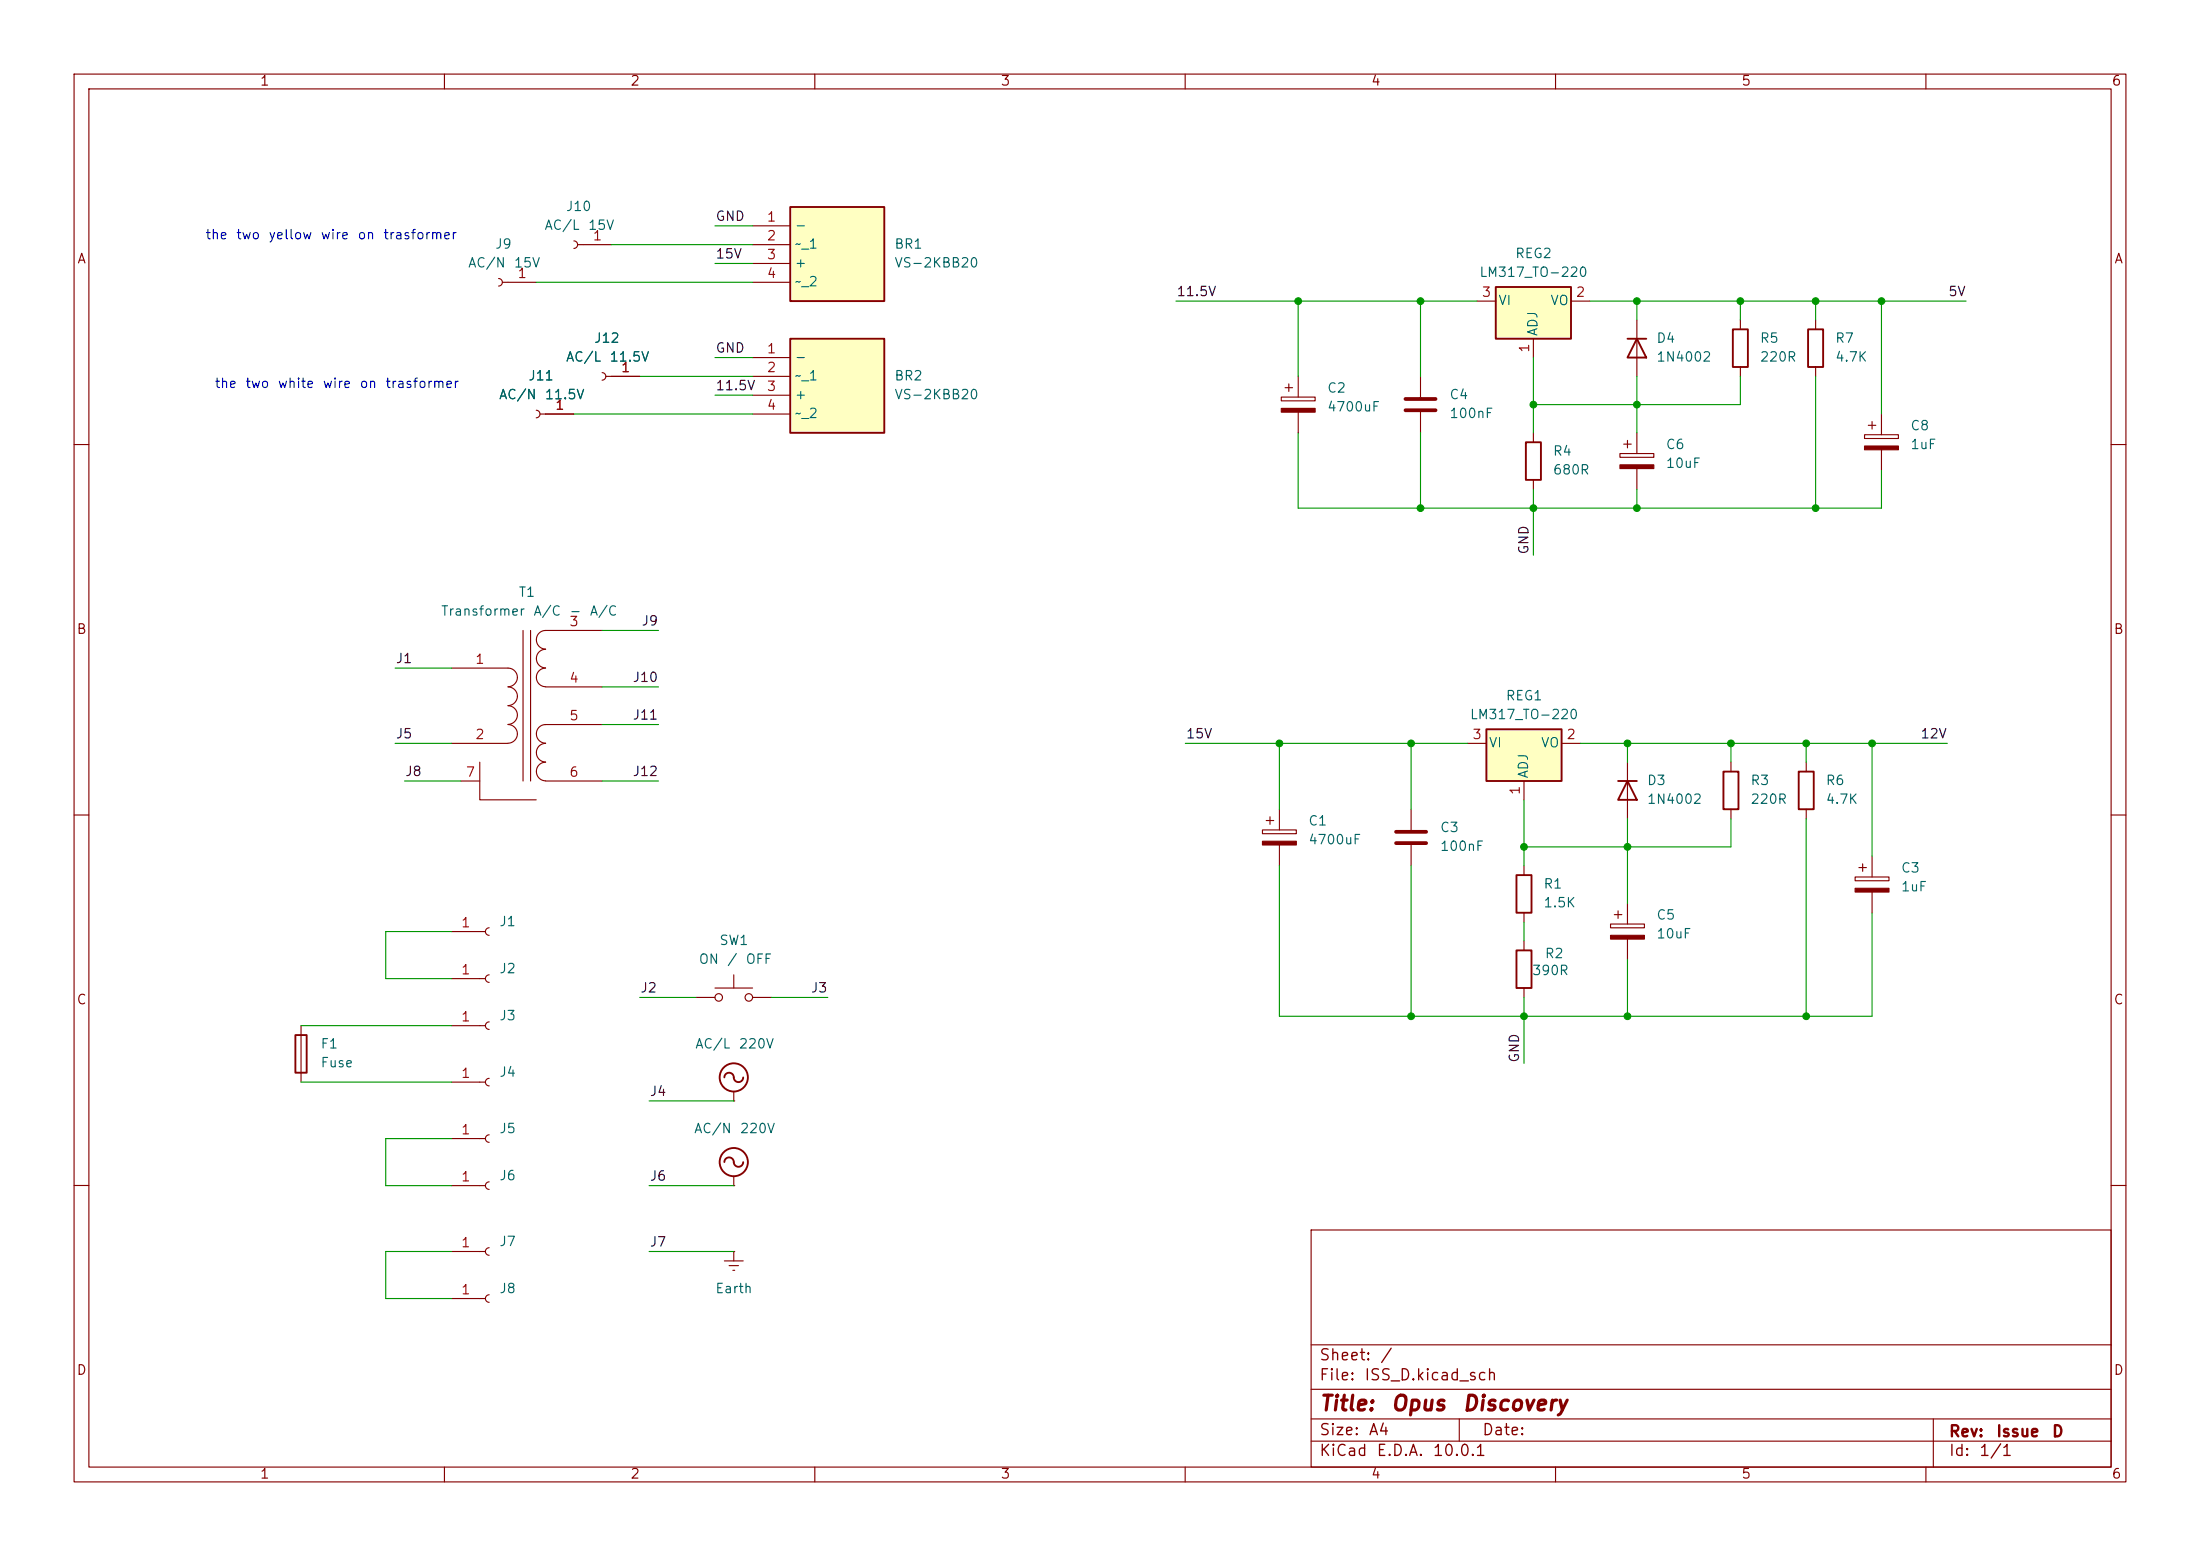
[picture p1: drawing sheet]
<svg xmlns="http://www.w3.org/2000/svg" width="297mm" height="210mm" viewBox="0 0 297 210" stroke-linecap="round" stroke-linejoin="round" font-family="sans-serif">
<g fill="none" stroke="#840000" stroke-width=".15">
<path d="M10 10h277v190h-277zM12 12h273v186h-273zM60 10v2M110 10v2M160 10v2M210 10v2M260 10v2M234.9 43.2v1.3M234.9 49.5v1.3M10 60h2M285 60h2M10 110h2"/>
<path d="M170.4 112h4.6v.5h-4.6zM170.9 110.7h1.1M171.4 110.2v1.1M172.7 109.2v2.8M172.7 114v2.8M219.7 102.9v7.6M250.4 118.4h4.6v.5h-4.6zM251 117.1h1M251.5 116.6v1M252.7 115.6v2.8M285 110h2M61 125.7h4.5"/>
<path d="M66 125.2a.51 .51 0 0 0-.5 .5 .51 .51 0 0 0 .5 .5M252.7 120.4v2.8M61 146.1h4.5M66 145.5a.51 .51 0 0 0-.5 .6 .51 .51 0 0 0 .5 .5M99.1 158.8v1.2M10 160h2M99.1 160h.1M177 166h108v32h-108zM285 160h2M60 198v2M110 198v2M160 198v2"/>
<path d="M177 194.5h108M177 191.5h108M177 187.5h108M177 181.5h108M197 191.5v3M210 198v2M260 198v2M261 191.5v6.5"/>
</g>
<g fill="none" stroke="#840000" stroke-width=".25">
<path d="M233.9 44.5h2.1v5h-2.1zM218.4 105.4h2.6M219.7 105.4l1.3 2.6h-2.6zM97.8 156.8a.67 .67 0 0 1 .8-.6 .67 .67 0 0 1 .5 .9 .64 .64 0 0 0 .7 .4 .64 .64 0 0 0 .5-.7"/>
<circle cx="99.1" cy="156.8" r="1.9"/>
</g>
<g fill="#840000" stroke="#840000" stroke-width=".15">
<path d="M170.4 113.5h4.6v.5h-4.6z"/>
<path d="M250.4 119.9h4.6v.5h-4.6z"/>
</g>
<path d="M106.7 27.9h12.7v12.7h-12.7z" fill="#ffffc2"/>
<path d="M106.7 27.9h12.7v12.7h-12.7zM204.7 118.1h2.1v5.1h-2.1zM232.7 104.1h2v5.1h-2zM204.7 128.3h2.1v5.1h-2.1z" fill="none" stroke="#840000" stroke-width=".25"/>
<g fill="none" stroke="#840000" stroke-width=".15">
<path d="M101.6 30.5h5.1M101.6 33h5.1M101.6 35.6h5.1M101.6 38.1h5.1M190.5 109.2v2.8M190.5 114v2.8M205.7 116.8v1.3M233.7 102.9v1.2M233.7 109.2v1.3M205.7 123.2v1.3M205.7 127v1.3M205.7 133.4v1.2"/>
<path d="M217.4 124.7h4.6v.5h-4.6zM217.9 123.4h1M218.4 122.9v1.1M219.7 121.9v2.8M219.7 126.7v2.8M97.8 170.2h2.5M98.4 170.8h1.3M98.9 171.5h.3M99.1 168.9h.1M99.1 168.9v1.3"/>
</g>
<path d="M217.4 126.2h4.6v.5h-4.6z" fill="#840000" stroke="#840000" stroke-width=".15"/>
<path d="M188.5 112.3h4M188.5 113.8h4" fill="none" stroke="#840000" stroke-width=".51"/>
<path d="M106.7 45.7h12.7v12.7h-12.7z" fill="#ffffc2"/>
<path d="M106.7 45.7h12.7v12.7h-12.7zM206 59.7h2v5.1h-2z" fill="none" stroke="#840000" stroke-width=".25"/>
<path d="M81.3 50.3a.51 .51 0 0 1 .5 .5 .51 .51 0 0 1-.5 .5M81.8 50.8h4.6M101.6 48.3h5.1M101.6 50.8h5.1M101.6 53.3h5.1M101.6 55.9h5.1M191.8 50.8v2.8M191.8 55.6v2.8M207 58.4v1.3M207 64.8v1.2" fill="none" stroke="#840000" stroke-width=".15"/>
<path d="M189.7 53.8h4.1M189.7 55.4h4.1" fill="none" stroke="#840000" stroke-width=".51"/>
<path d="M200.7 98.4h10.1v7h-10.1z" fill="#ffffc2"/>
<path d="M219.7 45.7h2.5M221 45.7l1.2 2.6h-2.5zM244.1 44.5h2v5h-2zM200.7 98.4h10.1v7h-10.1zM242.8 104.1h2.1v5.1h-2.1z" fill="none" stroke="#840000" stroke-width=".25"/>
<g fill="none" stroke="#840000" stroke-width=".15">
<path d="M67.3 37.6a.51 .51 0 0 1 .5 .5 .51 .51 0 0 1-.5 .5M67.8 38.1h4.6M72.4 55.4a.51 .51 0 0 1 .5 .5 .51 .51 0 0 1-.5 .5M72.9 55.9h4.6M173 53.6h4.5v.5h-4.5zM173.5 52.3h1M174 51.8v1M175.3 50.8v2.8M175.3 55.6v2.8M219.2 59.9h1M219.7 59.4v1.1M221 43.2v7.6"/>
<path d="M221 58.4v2.8M245.1 43.2v1.3M245.1 49.5v1.3M251.7 58.7h4.6v.5h-4.6zM252.2 57.4h1M252.7 56.9v1M254 55.9v2.8M218.7 61.2h4.6v.5h-4.6zM221 63.2v2.8M254 60.7v2.8M61 90.2h7.6a1.26 1.26 0 0 1 1.3 1.2 1.26 1.26 0 0 1-1.3 1.3M68.6 92.7a1.26 1.26 0 0 1 1.3 1.3 1.26 1.26 0 0 1-1.3 1.2 1.27 1.27 0 0 1 1.3 1.3 1.27 1.27 0 0 1-1.3 1.3 1.27 1.27 0 0 1 1.3 1.2 1.27 1.27 0 0 1-1.3 1.3"/>
<path d="M70.6 85.1v20.3M71.6 85.1v20.3M73.7 87.6a1.25 1.25 0 0 0-1.3 1.3 1.25 1.25 0 0 0 1.3 1.2M73.7 90.2a1.25 1.25 0 0 0-1.3 1.2 1.25 1.25 0 0 0 1.3 1.3M73.7 97.8a1.25 1.25 0 0 0-1.3 1.2 1.25 1.25 0 0 0 1.3 1.3M73.7 92.7h7.6M73.7 97.8h7.6M81.3 85.1h-7.6a1.25 1.25 0 0 0-1.3 1.2 1.25 1.25 0 0 0 1.3 1.3M61 100.3h7.6M62.2 105.4h2.6M64.8 102.9v5.1h7.6M73.7 100.3a1.25 1.25 0 0 0-1.3 1.3 1.25 1.25 0 0 0 1.3 1.2"/>
<path d="M73.7 102.9a1.25 1.25 0 0 0-1.3 1.2 1.25 1.25 0 0 0 1.3 1.3M73.7 105.4h7.6M198.1 100.3h2.6M205.7 105.4v2.6M210.8 100.3h2.6M243.8 102.9v1.2M243.8 109.2v1.3"/>
</g>
<g fill="#840000" stroke="#840000" stroke-width=".15">
<path d="M173 55.1h4.5v.5h-4.5z"/>
<path d="M218.7 62.7h4.6v.5h-4.6z"/>
<path d="M251.7 60.2h4.6v.5h-4.6z"/>
</g>
<path d="M201.9 38.7h10.2v7h-10.2z" fill="#ffffc2"/>
<g fill="none" stroke="#840000" stroke-width=".25">
<path d="M201.9 38.7h10.2v7h-10.2zM39.9 139.7h1.5v5.1h-1.5zM97.8 145.4a.67 .67 0 0 1 .8-.6 .67 .67 0 0 1 .5 .8 .64 .64 0 0 0 .7 .4 .64 .64 0 0 0 .5-.6"/>
<circle cx="99.1" cy="145.4" r="1.9"/>
</g>
<g fill="none" stroke="#840000" stroke-width=".15">
<path d="M77.5 32.5a.51 .51 0 0 1 .5 .5 .51 .51 0 0 1-.5 .5M78 33h4.5M73.7 55.9h3.8M82.5 50.8h3.9M199.4 40.6h2.5M207 45.7v2.6M212.1 40.6h2.5M40.6 138.4v7.7M61 132.1h4.5M61 138.4h4.5M66 131.6a.51 .51 0 0 0-.5 .5 .51 .51 0 0 0 .5 .5M66 137.9a.51 .51 0 0 0-.5 .5 .51 .51 0 0 0 .5 .5"/>
<path d="M94 134.6h2.5M96.5 133.4h5.1M99.1 131.6v1.8M101.6 134.6h2.5M61 153.7h4.5M66 159.5a.51 .51 0 0 0-.5 .5 .51 .51 0 0 0 .5 .5M66 153.2a.51 .51 0 0 0-.5 .5 .51 .51 0 0 0 .5 .5M99.1 148.6h.1M99.1 147.3v1.3M61 160h4.5M61 168.9h4.5M61 175.3h4.5"/>
<path d="M66 168.4a.51 .51 0 0 0-.5 .5 .51 .51 0 0 0 .5 .5M66 174.8a.51 .51 0 0 0-.5 .5 .51 .51 0 0 0 .5 .5"/>
<circle cx="97" cy="134.6" r=".51"/>
<circle cx="101.1" cy="134.6" r=".51"/>
</g>
<g fill="none" stroke="#009600" stroke-width=".15">
<path d="M72.4 38.1h29.2M82.5 33h19.1M96.5 35.6h5.1M96.5 30.5h5.1M77.5 55.9h24.1M86.4 50.8h15.2M96.5 53.3h5.1M96.5 48.3h5.1M158.7 40.6h40.7M175.3 40.6v10.2M175.3 58.4v10.2h78.7v-5.1M191.8 40.6v10.2"/>
<path d="M191.8 58.4v10.2M207 48.3v10.1M214.6 40.6h50.8M221 40.6v2.6M221 50.8v7.6M234.9 40.6v2.6M234.9 50.8v3.8h-27.9M245.1 40.6v2.6M245.1 50.8v17.8M254 40.6v15.3M207 66v8.9M221 66v2.6"/>
<path d="M53.3 90.2h7.7M81.3 92.7h7.6M81.3 97.8h7.6M81.3 85.1h7.6M53.3 100.3h7.7M54.6 105.4h7.6M81.3 105.4h7.6M160 100.3h38.1M172.7 116.8v20.4h80v-14M172.7 100.3v8.9M190.5 100.3v8.9M190.5 116.8v20.4"/>
<path d="M205.7 108v8.8M213.4 100.3h49.5M219.7 100.3v2.6M219.7 110.5v11.4M233.7 100.3v2.6M233.7 110.5v3.8h-28M243.8 100.3v2.6M243.8 110.5v26.7M252.7 100.3v15.3M40.6 138.4h20.4M61 125.7h-8.9v6.4h8.9M86.4 134.6h7.6"/>
<path d="M104.1 134.6h7.7M205.7 124.5v2.5M205.7 134.6v8.9M219.7 129.5v7.7M40.6 146.1h20.4M61 153.7h-8.9v6.3h8.9M87.6 148.6h11.5M61 168.9h-8.9v6.4h8.9M87.6 168.9h11.5M87.6 160h11.5"/>
</g>
<g fill="#009600" stroke="#009600" stroke-width=".14">
<circle cx="243.8" cy="137.2" r=".46"/>
<circle cx="219.7" cy="137.2" r=".46"/>
<circle cx="233.7" cy="100.3" r=".46"/>
<circle cx="243.8" cy="100.3" r=".46"/>
<circle cx="219.7" cy="114.3" r=".46"/>
<circle cx="205.7" cy="114.3" r=".46"/>
<circle cx="252.7" cy="100.3" r=".46"/>
<circle cx="219.7" cy="100.3" r=".46"/>
<circle cx="191.8" cy="40.6" r=".46"/>
<circle cx="172.7" cy="100.3" r=".46"/>
<circle cx="190.5" cy="137.2" r=".46"/>
<circle cx="205.7" cy="137.2" r=".46"/>
<circle cx="190.5" cy="100.3" r=".46"/>
<circle cx="191.8" cy="68.6" r=".46"/>
<circle cx="175.3" cy="40.6" r=".46"/>
<circle cx="245.1" cy="40.6" r=".46"/>
<circle cx="234.9" cy="40.6" r=".46"/>
<circle cx="221" cy="40.6" r=".46"/>
<circle cx="221" cy="54.6" r=".46"/>
<circle cx="207" cy="68.6" r=".46"/>
<circle cx="254" cy="40.6" r=".46"/>
<circle cx="221" cy="68.6" r=".46"/>
<circle cx="245.1" cy="68.6" r=".46"/>
<circle cx="207" cy="54.6" r=".46"/>
</g>
<g font-size="2" fill="#840000">
<text x="178" y="190.9">Title:</text>
<text x="187.7" y="190.9">Opus</text>
<text x="197.3" y="190.9">Discovery</text>
</g>
<g font-size="1.5" fill="#840000">
<text x="178" y="184">Sheet:</text>
<text x="186.2" y="184">/</text>
<text x="178" y="186.7">File:</text>
<text x="184.1" y="186.7">ISS_D.kicad_sch</text>
<text x="178" y="196.9">KiCad</text>
<text x="178" y="194.1">Size:</text>
<text x="184.7" y="194.1">A4</text>
<text x="185.7" y="196.9">E.D.A.</text>
<text x="193.3" y="196.9">10.0.1</text>
<text x="200" y="194.1">Date:</text>
<text x="263" y="194.3">Rev:</text>
<text x="263" y="196.9">Id:</text>
<text x="267.1" y="196.9">1/1</text>
<text x="269.4" y="194.3">Issue</text>
<text x="276.9" y="194.3">D</text>
</g>
<g font-size="1.3" fill="#840000">
<text x="35" y="11.9">1</text>
<text x="85" y="11.9">2</text>
<text x="135" y="11.9">3</text>
<text x="185" y="11.9">4</text>
<text x="235" y="11.9">5</text>
<text x="285" y="11.9">6</text>
<text x="10.3" y="35.9">A</text>
<text x="285.3" y="35.9">A</text>
<text x="10.3" y="85.9">B</text>
<text x="285.3" y="85.9">B</text>
<text x="10.3" y="135.9">C</text>
<text x="285.3" y="135.9">C</text>
<text x="10.3" y="185.9">D</text>
<text x="285.3" y="185.9">D</text>
<text x="35" y="199.9">1</text>
<text x="85" y="199.9">2</text>
<text x="135" y="199.9">3</text>
<text x="185" y="199.9">4</text>
<text x="235" y="199.9">5</text>
<text x="285" y="199.9">6</text>
</g>
<g font-size="1.3" fill="#006464">
<text x="76.3" y="28.8">J10</text>
<text x="66.8" y="33.9">J9</text>
<text x="73.4" y="31.3">AC/L</text>
<text x="79.3" y="31.3">15V</text>
<text x="107.2" y="31.3">-</text>
<text x="107.2" y="33.9">~_1</text>
<text x="120.7" y="33.9">BR1</text>
<text x="204.5" y="35.2">REG2</text>
<text x="63.1" y="36.4">AC/N</text>
<text x="69.3" y="36.4">15V</text>
<text x="107.2" y="36.4">+</text>
<text x="107.2" y="39">~_2</text>
<text x="120.7" y="36.4">VS-2KBB20</text>
<text x="199.6" y="37.7">LM317_TO-220</text>
<text x="202.2" y="41.5">VI</text>
<text x="209.2" y="41.5">VO</text>
<text x="80.1" y="46.6">J12</text>
<text x="207.9" y="45.5" transform="rotate(-90 207.9 45.5)">ADJ</text>
<text x="223.5" y="46.6">D4</text>
<text x="237.5" y="46.6">R5</text>
<text x="247.7" y="46.6">R7</text>
<text x="71.2" y="51.7">J11</text>
<text x="76.3" y="49.1">AC/L</text>
<text x="82.2" y="49.1">11.5V</text>
<text x="107.2" y="49.1">-</text>
<text x="107.2" y="51.7">~_1</text>
<text x="120.7" y="51.7">BR2</text>
<text x="179.1" y="53.3">C2</text>
<text x="223.5" y="49.1">1N4002</text>
<text x="237.5" y="49.1">220R</text>
<text x="247.7" y="49.1">4.7K</text>
<text x="67.3" y="54.2">AC/N</text>
<text x="73.5" y="54.2">11.5V</text>
<text x="107.2" y="54.2">+</text>
<text x="107.2" y="56.7">~_2</text>
<text x="120.7" y="54.2">VS-2KBB20</text>
<text x="179.1" y="55.9">4700uF</text>
<text x="195.6" y="54.2">C4</text>
<text x="195.6" y="56.7">100nF</text>
<text x="257.8" y="58.4">C8</text>
<text x="209.6" y="61.8">R4</text>
<text x="209.6" y="64.4">680R</text>
<text x="224.8" y="60.9">C6</text>
<text x="224.8" y="63.5">10uF</text>
<text x="257.8" y="60.9">1uF</text>
<text x="59.4" y="83.4">Transformer</text>
<text x="69.9" y="80.9">T1</text>
<text x="71.9" y="83.4">A/C</text>
<text x="76.8" y="83.4">-</text>
<text x="79.5" y="83.4">A/C</text>
<text x="203.2" y="94.8">REG1</text>
<text x="198.4" y="97.4">LM317_TO-220</text>
<text x="200.9" y="101.2">VI</text>
<text x="207.9" y="101.2">VO</text>
<text x="206.6" y="105.2" transform="rotate(-90 206.6 105.2)">ADJ</text>
<text x="222.3" y="106.3">D3</text>
<text x="236.2" y="106.3">R3</text>
<text x="246.4" y="106.3">R6</text>
<text x="176.5" y="111.7">C1</text>
<text x="194.3" y="112.6">C3</text>
<text x="222.3" y="108.8">1N4002</text>
<text x="236.2" y="108.8">220R</text>
<text x="246.4" y="108.8">4.7K</text>
<text x="176.5" y="114.3">4700uF</text>
<text x="194.3" y="115.2">100nF</text>
<text x="256.5" y="118.1">C3</text>
<text x="67.3" y="125.3">J1</text>
<text x="208.3" y="120.2">R1</text>
<text x="208.3" y="122.8">1.5K</text>
<text x="223.5" y="124.4">C5</text>
<text x="256.5" y="120.6">1uF</text>
<text x="67.3" y="131.7">J2</text>
<text x="94.2" y="130.4">ON</text>
<text x="97" y="127.9">SW1</text>
<text x="98.1" y="130.4">/</text>
<text x="100.6" y="130.4">OFF</text>
<text x="206.7" y="131.9">390R</text>
<text x="208.5" y="129.6">R2</text>
<text x="223.5" y="127">10uF</text>
<text x="43.2" y="141.8">F1</text>
<text x="67.3" y="138">J3</text>
<text x="93.8" y="141.8">AC/L</text>
<text x="99.6" y="141.8">220V</text>
<text x="43.2" y="144.4">Fuse</text>
<text x="67.3" y="145.6">J4</text>
<text x="67.3" y="153.3">J5</text>
<text x="93.6" y="153.3">AC/N</text>
<text x="99.8" y="153.3">220V</text>
<text x="67.3" y="159.6">J6</text>
<text x="67.3" y="168.5">J7</text>
<text x="67.3" y="174.9">J8</text>
<text x="96.5" y="174.9">Earth</text>
</g>
<g font-size="1.3" fill="#0000c2">
<text x="27.6" y="32.6">the</text>
<text x="31.8" y="32.6">two</text>
<text x="36.2" y="32.6">yellow</text>
<text x="43.2" y="32.6">wire</text>
<text x="48.2" y="32.6">on</text>
<text x="51.6" y="32.6">trasformer</text>
<text x="28.9" y="52.7">the</text>
<text x="33" y="52.7">two</text>
<text x="37.4" y="52.7">white</text>
<text x="43.5" y="52.7">wire</text>
<text x="48.5" y="52.7">on</text>
<text x="51.9" y="52.7">trasformer</text>
</g>
<g font-size="1.3" fill="#a90000">
<text x="79.9" y="32.8">1</text>
<text x="103.4" y="30.2">1</text>
<text x="103.4" y="32.8">2</text>
<text x="103.4" y="35.3">3</text>
<text x="69.8" y="37.8">1</text>
<text x="103.4" y="37.8">4</text>
<text x="200" y="40.4">3</text>
<text x="212.7" y="40.4">2</text>
<text x="206.8" y="47.7" transform="rotate(-90 206.8 47.7)">1</text>
<text x="83.7" y="50.5">1</text>
<text x="103.4" y="48">1</text>
<text x="103.4" y="50.5">2</text>
<text x="103.4" y="53.1">3</text>
<text x="74.9" y="55.6">1</text>
<text x="103.4" y="55.6">4</text>
<text x="64.1" y="89.9">1</text>
<text x="76.8" y="84.8">3</text>
<text x="76.8" y="92.5">4</text>
<text x="64.1" y="100.1">2</text>
<text x="76.8" y="97.5">5</text>
<text x="198.7" y="100.1">3</text>
<text x="211.4" y="100.1">2</text>
<text x="62.8" y="105.2">7</text>
<text x="76.8" y="105.2">6</text>
<text x="205.5" y="107.4" transform="rotate(-90 205.5 107.4)">1</text>
<text x="62.2" y="125.5">1</text>
<text x="62.2" y="131.8">1</text>
<text x="62.2" y="138.2">1</text>
<text x="62.2" y="145.8">1</text>
<text x="62.2" y="153.4">1</text>
<text x="62.2" y="159.8">1</text>
<text x="62.2" y="168.7">1</text>
<text x="62.2" y="175">1</text>
</g>
<g font-size="1.3" fill="#0f0f0f">
<text x="96.5" y="30.1">GND</text>
<text x="96.5" y="35.2">15V</text>
<text x="158.7" y="40.3">11.5V</text>
<text x="262.9" y="40.3">5V</text>
<text x="96.5" y="47.9">GND</text>
<text x="96.5" y="53">11.5V</text>
<text x="206.7" y="74.9" transform="rotate(-90 206.7 74.9)">GND</text>
<text x="53.3" y="89.8">J1</text>
<text x="86.5" y="84.7">J9</text>
<text x="85.3" y="92.4">J10</text>
<text x="53.3" y="100">J5</text>
<text x="85.3" y="97.4">J11</text>
<text x="160" y="100">15V</text>
<text x="259.2" y="100">12V</text>
<text x="54.6" y="105.1">J8</text>
<text x="85.3" y="105.1">J12</text>
<text x="86.4" y="134.3">J2</text>
<text x="109.4" y="134.3">J3</text>
<text x="205.4" y="143.5" transform="rotate(-90 205.4 143.5)">GND</text>
<text x="87.6" y="148.2">J4</text>
<text x="87.6" y="159.7">J6</text>
<text x="87.6" y="168.6">J7</text>
</g>
</svg>
